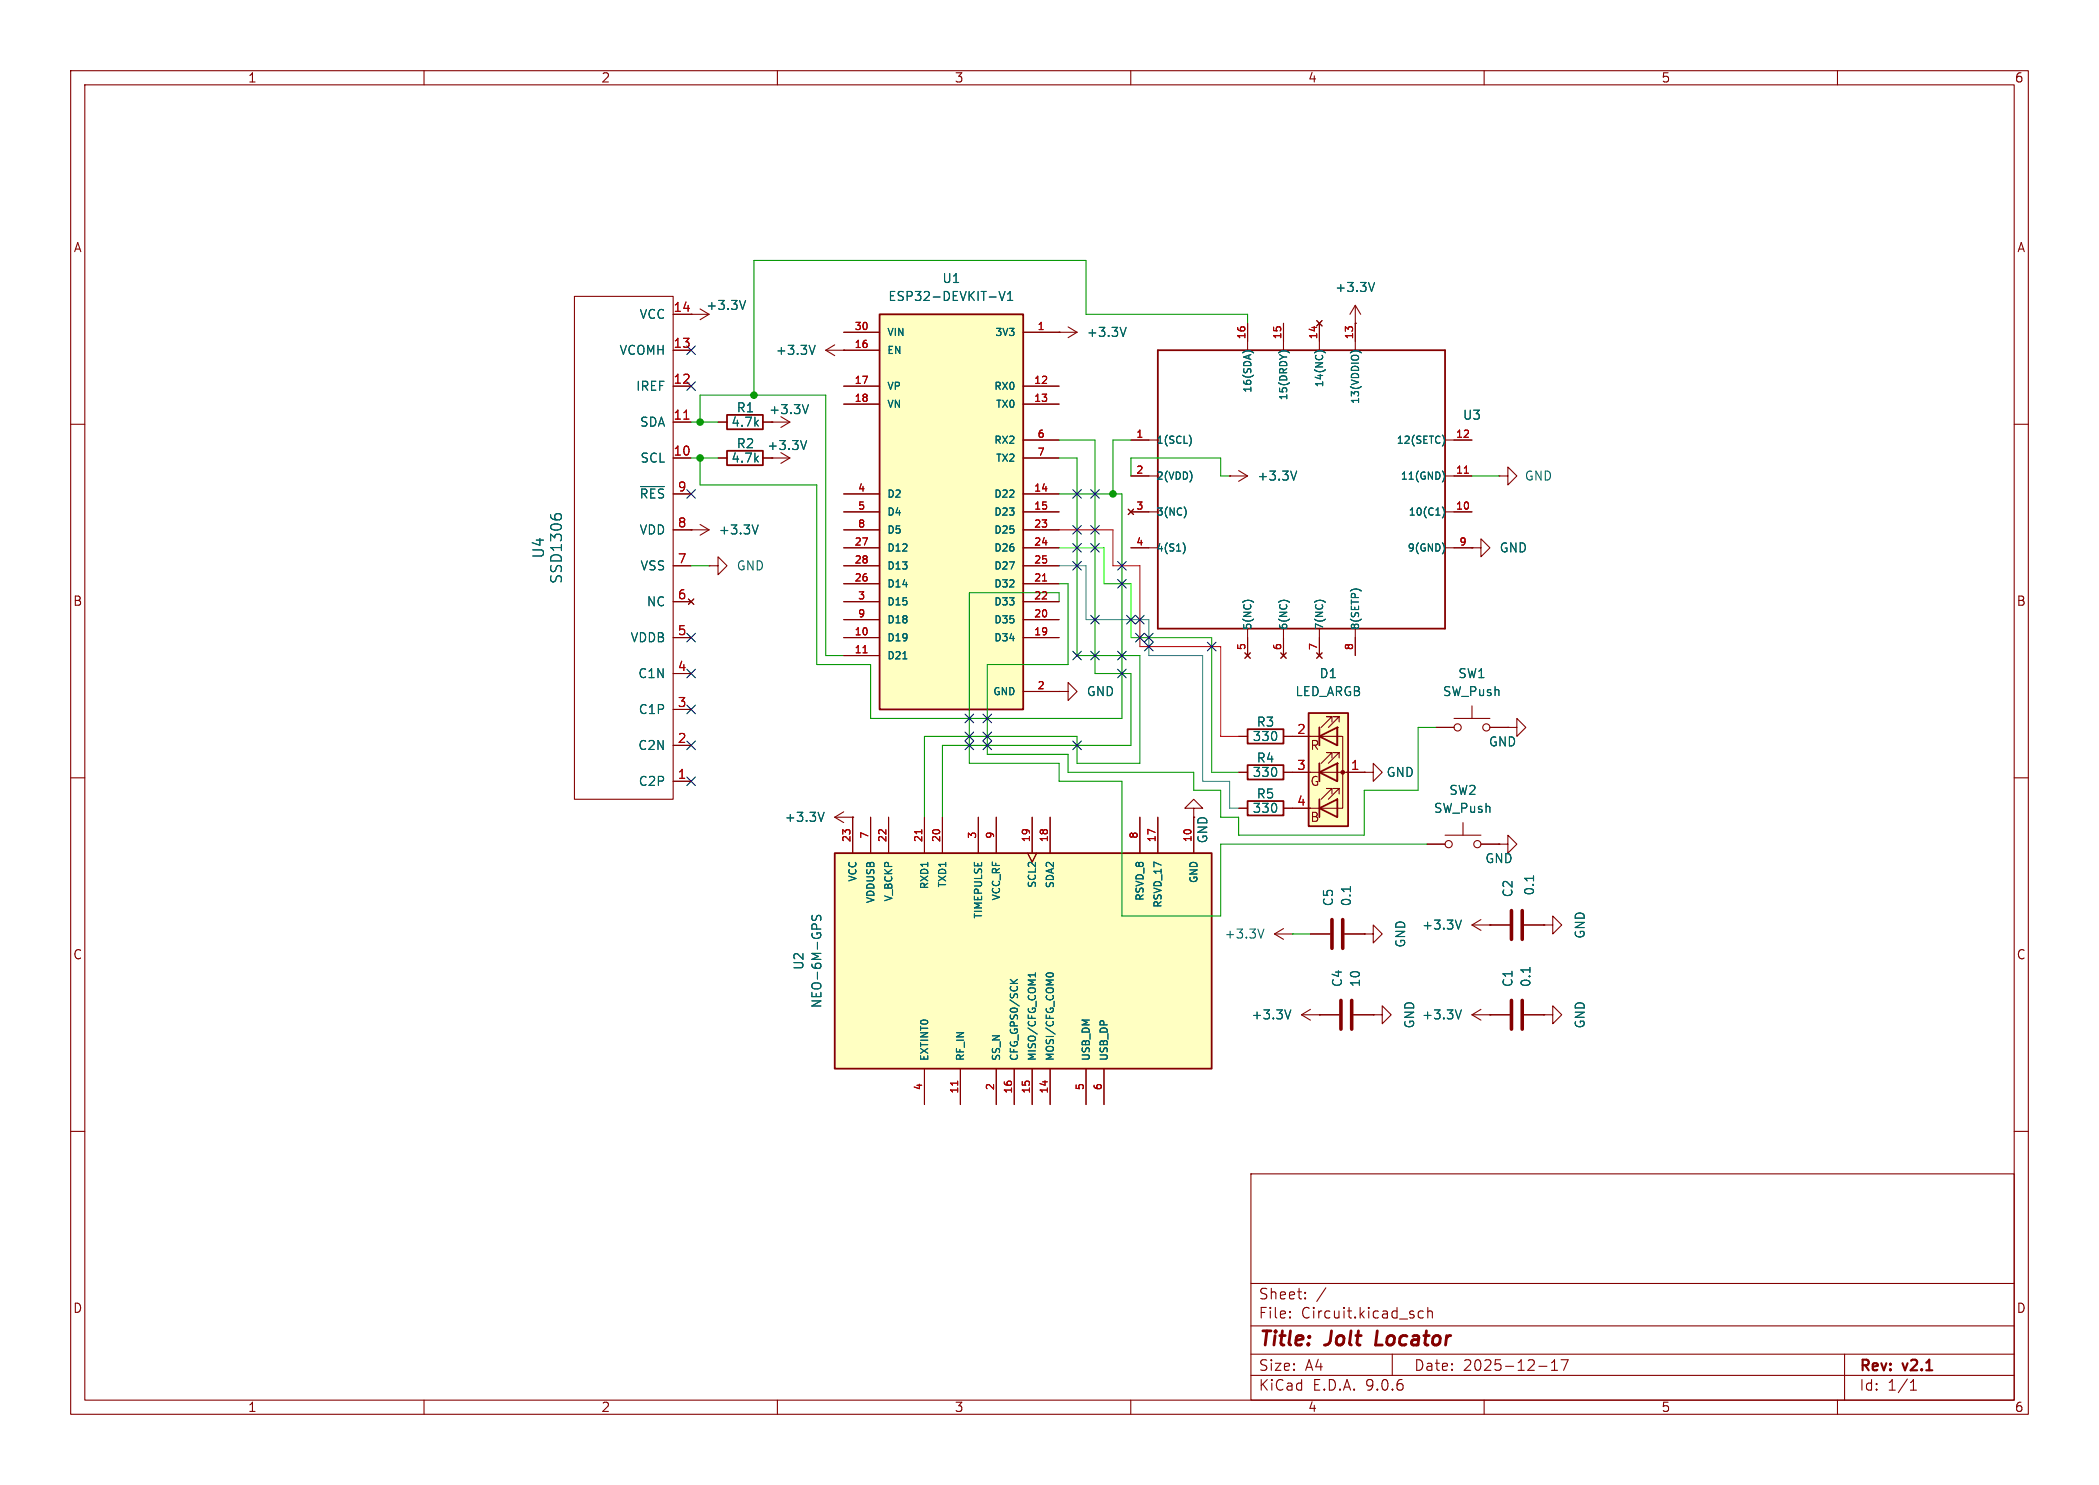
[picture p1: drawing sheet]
<svg xmlns="http://www.w3.org/2000/svg" width="297mm" height="210mm" viewBox="0 0 297 210" stroke-linecap="round" stroke-linejoin="round" font-family="sans-serif">
<g fill="none" stroke="#840000" stroke-width=".15">
<path d="M10 10h277v190h-277zM12 12h273v186h-273zM60 10v2M110 10v2M160 10v2M210 10v2M260 10v2M176.5 45.7v3.8M181.6 45.7v3.8M186.3 45.3l.8 .8M186.7 45.7v3.8M187.1 45.3l-.8 .8"/>
<path d="M191.8 45.7v3.8M10 60h2M159.6 72l.8 .8M160 67.3h3.8M160 62.2h3.8M160 72.4h3.8M160 77.5h3.8M160.4 72l-.8 .8M174 67.3h.1M174 67.3h2.5M175.3 66.5l1.2 .8M176.5 67.3l-1.2 .8"/>
<path d="M204.5 67.3h3.8M204.5 62.2h3.8M204.5 72.4h3.8M204.5 77.5h3.8M285 60h2M176.1 92.3l.8 .8M176.5 88.9v3.8M176.9 92.3l-.8 .8M181.2 92.3l.8 .8M181.6 88.9v3.8M182 92.3l-.8 .8M186.3 92.3l.8 .8"/>
<path d="M186.7 88.9v3.8M187.1 92.3l-.8 .8M191.8 88.9v3.8M10 110h2M175.3 104.1h1.2M181.6 104.1h1.3M285 110h2M218.4 143.5h1.3v-1.3l1.3 1.3-1.3 1.3v-1.3M218.4 143.5h.1M10 160h2M177 166h108v32h-108zM285 160h2"/>
<path d="M60 198v2M110 198v2M160 198v2M177 194.5h108M177 191.5h108M177 187.5h108M177 181.5h108M182.5 186.3h.1l-.1 .1M182.5 186.3v.1M182.5 185.5v.1M182.5 185.5h.1l-.1 .1M184.7 183.6v.1"/>
<path d="M184.7 183.6h-.1l.1 .1M184.7 182.8v.1M184.7 182.8h-.1l.1 .1M187.6 182.1l-1.3 2M197 191.5v3M201.4 185.5l-.4-.1-.3 .3v.4l.1 .2 .2 .1 .4-.1M202 185.5a.37 .37 0 0 1 .7 .1v.8M202 184.9v1.5M210 198v2M217.7 193.2h1.2M219.5 193.8h.9M219.5 192.7l.5-.4v1.5"/>
<path d="M220.9 192.3h1l-.7 1.5M260 198v2M261 191.5v6.5M270.3 196.6h.9M270.3 195.5l.4-.4v1.5"/>
</g>
<path d="M194.9 188.2l-.3 2h1" fill="none" stroke="#840000" stroke-width=".4"/>
<g fill="none" stroke="#006464" stroke-width=".15">
<path d="M175.9 49.9a1.19 1.19 0 0 1 1.4 0M181 49.9a1.19 1.19 0 0 1 1.4 0M186 49.9a1.17 1.17 0 0 1 1.5 0M191.1 49.9a1.17 1.17 0 0 1 1.5 0M167.4 76.8a1.17 1.17 0 0 1 0 1.5M167.7 72l.1 .4-.1 .5M168.4 61.7l.2 .5-.2 .7M183.5 66.6l-.4 1.3M204.1 71.7a1.17 1.17 0 0 1 0 1.5M204.1 61.6a1.19 1.19 0 0 1 0 1.4M204.1 66.7a1.19 1.19 0 0 1 0 1.4M204.3 77.1l.1 .3-.1 .6"/>
<path d="M176.1 85l.4-.1 .6 .1M181.2 85l.4-.1 .6 .1M186.3 85l.4-.1 .5 .1M191.5 83.3h.7"/>
</g>
<path d="M163.8 49.5h40.7v39.4h-40.7zM176.5 103.1h5.1v2.1h-5.1z" fill="none" stroke="#840000" stroke-width=".25"/>
<path d="M207.2 66.9h.6" fill="none" stroke="#a90000" stroke-width=".15"/>
<path d="M124.5 44.5h20.3v55.8h-20.3z" fill="#ffffc2"/>
<path d="M124.5 44.5h20.3v55.8h-20.3zM176.5 108.2h5.1v2h-5.1z" fill="none" stroke="#840000" stroke-width=".25"/>
<g fill="none" stroke="#840000" stroke-width=".15">
<path d="M119.4 47h5.1M119.4 49.5h5.1M119.4 54.6h5.1M119.4 57.2h5.1M144.8 47h7.6M144.8 54.6h5.1M144.8 57.2h5.1M149.9 47h.1M151.1 46.2l1.3 .8M152.4 47l-1.3 .8M119.4 69.9h5.1M119.4 72.4h5.1"/>
<path d="M119.4 74.9h5.1M119.4 77.5h5.1M144.8 69.9h5.1M144.8 72.4h5.1M144.8 74.9h5.1M144.8 77.5h5.1M144.8 62.2h5.1M144.8 64.8h5.1M208.3 77.5h1.2v-1.3l1.3 1.3-1.3 1.2v-1.2M208.3 77.5h.1M119.4 80h5.1M119.4 82.6h5.1"/>
<path d="M119.4 85.1h5.1M119.4 87.6h5.1M119.4 90.2h5.1M119.4 92.7h5.1M144.8 80h5.1M144.8 82.6h5.1M144.8 85.1h5.1M144.8 87.6h5.1M144.8 90.2h5.1M144.8 97.8h5.1M175.3 109.2h1.2M181.6 109.2h1.3"/>
</g>
<path d="M141.4 41.2l.4 1.3 .4-1.3M142.6 42.5h.7M142.6 41.6l.3-.4v1.3M159.3 46.3l-.4 1.3M127.8 93.2h.5" fill="none" stroke="#006464" stroke-width=".15"/>
<path d="M122.1 92.3h.6M147.5 82.2h.6" fill="none" stroke="#a90000" stroke-width=".15"/>
<path d="M185.2 100.8h5.6v16h-5.6z" fill="#ffffc2"/>
<path d="M102.9 58.7h5v2h-5zM102.9 63.8h5v2h-5zM176.5 113.3h5.1v2h-5.1zM185.2 100.8h5.6v16h-5.6zM186.7 104.1l2.5-1.2v2.5zM186.7 109.2l2.5-1.2v2.5zM186.7 114.3l2.5-1.3v2.6zM186.7 102.9v2.5M186.7 108v2.5M186.7 113v2.6" fill="none" stroke="#840000" stroke-width=".25"/>
<g fill="none" stroke="#840000" stroke-width=".15">
<path d="M81.3 41.9h13.9v71.1h-13.9zM95.2 44.5h5.1M95.2 59.7h2.6M95.2 54.6h2.6M95.2 49.5h2.6M97.8 44.5h.1M99.1 43.7l1.2 .8M100.3 44.5l-1.2 .7M101.6 59.7h1.3M107.9 59.7h3.9M109.2 59.7h.1M110.5 58.9l1.3 .8"/>
<path d="M111.8 59.7l-1.3 .8M116.8 49.5h2.6M116.8 49.5l1.3 .8M118.1 48.8l-1.3 .7M119.4 49.5h.1M191.8 45.7h.1M191.8 43.2l-.8 1.3M191.8 43.2l.7 1.3M191.8 43.2v2.5M95.2 74.9h5.1M95.2 69.9h2.6M95.2 64.8h2.6"/>
<path d="M97.8 74.9h.1M99.1 74.2l1.2 .7M100.3 74.9l-1.2 .8M101.6 64.8h1.3M107.9 64.8h3.9M109.2 64.8h.1M110.5 64l1.3 .8M111.8 64.8l-1.3 .7M212.1 67.3h1.3v-1.3l1.2 1.3-1.2 1.3v-1.3M212.1 67.3h.1M95.2 95.3h2.6M95.2 90.2h2.6"/>
<path d="M95.2 85.1h2.6M95.2 80h2.6M97.4 84.7l.8 .8M98.2 84.7l-.8 .8M100.3 80h1.3v-1.3l1.3 1.3-1.3 1.3v-1.3M100.3 80h.1M149.9 97.8h1.2v-1.3l1.3 1.3-1.3 1.3v-1.3M149.9 97.8h.1M208.3 99.8v1.8M95.2 110.5h2.6M95.2 105.4h2.6M95.2 100.3h2.6"/>
<path d="M168.9 114.3h1.3l-1.3-1.3-1.3 1.3h1.3v1.3M168.9 115.6h.1M175.3 114.3h1.2M182.9 104.1h7.1v10.2h-8.4M182.9 109.2h10.1M186.7 102.9v2.5M186.7 108v2.5M188.5 102.1v-.8h-.8h.8l-1.6 1.6M188.5 107.2v-.8h-.8h.8l-1.6 1.6M188.5 112.3v-.8h-.8h.8l-1.6 1.5M189.2 102.9h.1M189.2 102.9v2.5z"/>
<path d="M189.2 108h.1M189.2 108v2.5zM189.5 102.1v-.8h-.8h.8l-1.5 1.6M189.5 107.2v-.8h-.8h.8l-1.5 1.6M189.5 112.3v-.8h-.8h.8l-1.5 1.5M193 109.2h1.3v-1.2l1.3 1.2-1.3 1.3v-1.3M193 109.2h.1M201.9 119.4h2.6M203.2 102.9h2.5M204.5 118.1h5M205.7 101.6h5.1M207 116.3v1.8"/>
<path d="M209.5 119.4h2.6M210.8 102.9h2.6M212.1 119.4h1.3v-1.3l1.2 1.3-1.2 1.3v-1.3M212.1 119.4h.1M213.4 102.9h1.2v-1.3l1.3 1.3-1.3 1.2v-1.2M213.4 102.9h.1M180.3 132.1h2.6M180.3 132.1l1.3 .7M181.6 131.3l-1.3 .8M182.9 132.1h.1M185.4 132.1h2.8M190.2 132.1h2.8"/>
<path d="M193 132.1h1.3v-1.3l1.3 1.3-1.3 1.3v-1.3M193 132.1h.1M208.3 130.8h5.3M208.3 130.8l1.2 .8M209.5 130l-1.2 .8M210.8 130.8h.1M215.6 130.8h2.8M218.4 130.8h1.3v-1.3l1.3 1.3-1.3 1.3v-1.3M218.4 130.8h.1M184.1 143.5l1.3 .8M184.1 143.5h5.4M185.4 142.7l-1.3 .8"/>
<path d="M186.7 143.5h.1M191.5 143.5h2.8M194.3 143.5h1.3v-1.3l1.2 1.3-1.2 1.3v-1.3M194.3 143.5h.1M208.3 143.5h5.3M208.3 143.5l1.2 .8M209.5 142.7l-1.2 .8M210.8 143.5h.1M215.6 143.5h2.8"/>
<circle cx="205" cy="119.4" r=".51"/>
<circle cx="206.2" cy="102.9" r=".51"/>
<circle cx="209" cy="119.4" r=".51"/>
<circle cx="210.3" cy="102.9" r=".51"/>
</g>
<circle cx="190" cy="109.2" r=".25" fill="#840000" stroke="#840000" stroke-width=".15"/>
<g fill="none" stroke="#006464" stroke-width=".15">
<path d="M194.5 39.9l-.4 1.3M105.5 42.5l-.4 1.3M114.4 57.2l-.4 1.3M115.3 48.8l-.4 1.3M77.9 72.8v.3M78.5 72.9l.3-.3h.3l.3 .3M90.6 68.8h3.4M107.3 74.2l-.4 1.3M114.1 62.3l-.4 1.3M178.8 131.4l-.4 1.3M191.1 125.4v.7M206.8 130.1l-.4 1.3"/>
<path d="M216.5 136.8v.7M217 123.9v.7M182.6 142.8l-.4 1.3M206.8 142.8l-.4 1.3"/>
</g>
<path d="M188.5 130v4.1M190 130v4.1M213.9 128.8v4M215.4 128.8v4M189.7 141.5v4M191.3 141.5v4M213.9 141.5v4M215.4 141.5v4" fill="none" stroke="#840000" stroke-width=".51"/>
<path d="M96.8 59.3h.7" fill="none" stroke="#a90000" stroke-width=".15"/>
<path d="M118.1 120.7h53.3v30.4h-53.3z" fill="#ffffc2"/>
<path d="M118.1 120.7h53.3v30.4h-53.3z" fill="none" stroke="#840000" stroke-width=".25"/>
<g fill="none" stroke="#840000" stroke-width=".15">
<path d="M95.2 49.5h2.6M95.2 54.6h2.6M95.2 59.7h2.6M95.2 44.5h2.6M97.8 44.5h.1M101.6 59.7h1.3M107.9 59.7h1.3M109.2 59.7h.1M119.4 49.5h.1M119.4 47h5.1M119.4 49.5h5.1M119.4 54.6h5.1"/>
<path d="M119.4 57.2h5.1M144.8 47h5.1M144.8 54.6h5.1M144.8 57.2h5.1M149.9 47h.1M176.5 45.7v2.6M181.6 45.7v2.6M186.3 45.3l.8 .8M186.7 45.7v2.6M187.1 45.3l-.8 .8M191.8 45.7h.1M191.8 45.7v2.6"/>
<path d="M95.2 69.9h2.6M95.2 74.9h2.6M95.2 64.8h2.6M97.8 74.9h.1M101.6 64.8h1.3M107.9 64.8h1.3M109.2 64.8h.1M119.4 69.9h5.1M119.4 72.4h5.1M119.4 74.9h5.1M119.4 77.5h5.1M144.8 69.9h5.1"/>
<path d="M144.8 72.4h5.1M144.8 74.9h5.1M144.8 77.5h5.1M144.8 62.2h5.1M144.8 64.8h5.1M159.6 72l.8 .8M160 72.4h2.6M160 77.5h2.6M160 62.2h2.6M160 67.3h2.6M160.4 72l-.8 .8M174 67.3h.1"/>
<path d="M205.7 72.4h2.6M205.7 77.5h2.6M205.7 62.2h2.6M205.7 67.3h2.6M208.3 77.5h.1M95.2 80h2.6M95.2 85.1h2.6M95.2 90.2h2.6M95.2 95.3h2.6M97.4 84.7l.8 .8M98.2 84.7l-.8 .8M119.4 80h5.1"/>
<path d="M119.4 82.6h5.1M119.4 85.1h5.1M119.4 87.6h5.1M119.4 90.2h5.1M119.4 92.7h5.1M144.8 80h5.1M144.8 82.6h5.1M144.8 85.1h5.1M144.8 87.6h5.1M144.8 90.2h5.1M144.8 97.8h5.1M149.9 97.8h.1"/>
<path d="M176.1 92.3l.8 .8M176.5 90.2v2.5M176.9 92.3l-.8 .8M181.2 92.3l.8 .8M181.6 90.2v2.5M182 92.3l-.8 .8M186.3 92.3l.8 .8M186.7 90.2v2.5M187.1 92.3l-.8 .8M191.8 90.2v2.5M95.2 110.5h2.6M95.2 105.4h2.6"/>
<path d="M95.2 100.3h2.6M118.1 115.6l1.3 .7M118.1 115.6h2.5M119.4 114.8l-1.3 .8M120.6 115.6h.1M120.6 115.6v5.1M123.2 115.6v5.1M125.7 115.6v5.1M130.8 115.6v5.1M133.3 115.6v5.1M138.4 115.6v5.1M141 115.6v5.1"/>
<path d="M146 115.6v5.1M148.6 115.6v5.1M161.3 115.6v5.1M163.8 115.6v5.1M168.9 115.6h.1M168.9 115.6v5.1M175.3 104.1h1.2M175.3 109.2h1.2M175.3 114.3h1.2M181.6 104.1h3.8M181.6 109.2h3.8M181.6 114.3h3.8"/>
<path d="M190.5 109.2h2.5M193 109.2h.1M201.9 119.4h2.6M203.2 102.9h2.5M209.5 119.4h2.6M210.8 102.9h2.6M212.1 119.4h.1M213.4 102.9h.1M145.4 120.7l.6 1.2 .7-1.2M185.4 132.1h2.8M190.2 132.1h2.8M193 132.1h.1"/>
<path d="M210.8 130.8h.1M210.8 130.8h2.8M215.6 130.8h2.8M218.4 130.8h.1M130.8 151.1v5.1M135.9 151.1v5.1M141 151.1v5.1M143.5 151.1v5.1M146 151.1v5.1M148.6 151.1v5.1M153.7 151.1v5.1M156.2 151.1v5.1"/>
<path d="M186.7 143.5h.1M186.7 143.5h2.8M191.5 143.5h2.8M194.3 143.5h.1M210.8 143.5h.1M210.8 143.5h2.8M215.6 143.5h2.8M218.4 143.5h.1"/>
</g>
<path d="M96.8 59.3h.7M207.2 66.9h.6M122.1 92.3h.6M147.5 82.2h.6M130.4 117.3v.6M135.5 152.9v.6" fill="none" stroke="#a90000" stroke-width=".15"/>
<g fill="none" stroke="#006464" stroke-width=".15">
<path d="M194.5 39.9l-.4 1.3M105.5 42.5l-.4 1.3M114.4 57.2l-.4 1.3M115.3 48.8l-.4 1.3M141.4 41.2l.4 1.3 .4-1.3M142.6 42.5h.7M142.6 41.6l.3-.4v1.3M159.3 46.3l-.4 1.3M175.9 49.9a1.19 1.19 0 0 1 1.4 0M181 49.9a1.19 1.19 0 0 1 1.4 0M186 49.9a1.17 1.17 0 0 1 1.5 0M191.1 49.9a1.17 1.17 0 0 1 1.5 0"/>
<path d="M77.9 72.8v.3M78.5 72.9l.3-.3h.3l.3 .3M90.6 68.8h3.4M107.3 74.2l-.4 1.3M114.1 62.3l-.4 1.3M167.4 76.8a1.17 1.17 0 0 1 0 1.5M167.7 72l.1 .4-.1 .5M168.4 61.7l.2 .5-.2 .7M183.5 66.6l-.4 1.3M204.1 71.7a1.17 1.17 0 0 1 0 1.5M204.1 61.6a1.19 1.19 0 0 1 0 1.4M204.1 66.7a1.19 1.19 0 0 1 0 1.4"/>
<path d="M204.3 77.1l.1 .3-.1 .6M127.8 93.2h.5M176.1 85l.4-.1 .6 .1M181.2 85l.4-.1 .6 .1M186.3 85l.4-.1 .5 .1M191.5 83.3h.7M116.6 114.9l-.4 1.2M114.9 131.4v-.5l.2-.2 .4 .1v.6M114.9 129.4v.5l.1 .2h.4l.2-.5 .3-.2 .2 .3v.5M143 138.5l.5 .6M144 138.5l-.6 .4M146.5 137.6v.6"/>
<path d="M146.5 137.9h-1l.2 .2M148 137.8a.64 .64 0 0 1 1.1 0M191.1 125.4v.7M206.8 130.1l-.4 1.3M216.5 136.8v.7M217 123.9v.7M182.6 142.8l-.4 1.3M206.8 142.8l-.4 1.3"/>
</g>
<g fill="none" stroke="#009600" stroke-width=".15">
<path d="M97.8 59.7h3.8M99.1 59.7v-3.8h17.7v36.8h2.6M176.5 45.7v-1.2h-22.8v-7.7h-47v19.1M97.8 64.8h3.8M99.1 64.8v3.8h16.5v25.4h7.6v7.6h35.5v-31.7h-8.8M149.9 64.8h2.5v27.9h8.9v15.3h-8.9v-3.9h-21.6v11.5M149.9 62.2h5v33.1h5.1v10.1h-26.7v10.2M160 67.3v-2.5h12.7v2.5h1.3M160 62.2h-2.5v7.7M208.3 67.3h3.8M97.8 80h2.5M149.9 85.1v-1.3h-12.7v24.2h12.7v2.5h8.8v19h14v-10.1h29.2"/>
<path d="M149.9 82.6h1.2v11.4h-11.4v12.7h11.4v2.5h17.8v2.6h3.8v3.8h2.6v2.5h17.7v-6.3h7.7v-8.9h2.5M182.9 132.1h2.5"/>
</g>
<path d="M149.9 77.5h6.3v5.1h3.8v7.6h11.4v19h3.9" fill="none" stroke="#14ff00" stroke-width=".15"/>
<path d="M161.3 80v11.4h11.4v12.7h2.6" fill="none" stroke="#ff001c" stroke-width=".15"/>
<path d="M149.9 80h3.8v7.6h8.9v5.1h7.6v17.8h3.8v3.8h1.3" fill="none" stroke="#0074ff" stroke-width=".15"/>
<path d="M149.9 74.9h7.6v5.1h3.8" fill="none" stroke="#ff0700" stroke-width=".15"/>
<g fill="none" stroke="#000084" stroke-width=".15">
<path d="M97.2 48.9l1.2 1.2M97.2 54l1.2 1.2M98.4 48.9l-1.2 1.2M98.4 54l-1.2 1.2M97.2 69.2l1.2 1.3M98.4 69.2l-1.2 1.3M151.8 69.2l1.2 1.3M151.8 79.4l1.2 1.2M151.8 76.9l1.2 1.2M151.8 74.3l1.2 1.2M153 69.2l-1.2 1.3M153 79.4l-1.2 1.2"/>
<path d="M153 76.9l-1.2 1.2M153 74.3l-1.2 1.2M154.3 69.2l1.2 1.3M154.3 74.3l1.2 1.2M154.3 76.9l1.2 1.2M155.5 69.2l-1.2 1.3M155.5 76.9l-1.2 1.2M155.5 74.3l-1.2 1.2M158.1 79.4l1.3 1.2M159.4 79.4l-1.3 1.2M97.2 89.6l1.2 1.2M97.2 99.7l1.2 1.2"/>
<path d="M97.2 94.6l1.2 1.3M98.4 89.6l-1.2 1.2M98.4 99.7l-1.2 1.2M98.4 94.6l-1.2 1.3M151.8 92.1l1.2 1.2M153 92.1l-1.2 1.2M154.3 92.1l1.2 1.2M154.3 87l1.2 1.2M155.5 92.1l-1.2 1.2M155.5 87l-1.2 1.2M158.1 81.9l1.3 1.3M158.1 92.1l1.3 1.2"/>
<path d="M158.1 94.6l1.3 1.3M159.4 81.9l-1.3 1.3M159.4 94.6l-1.3 1.3M159.4 92.1l-1.3 1.2M159.4 87l1.2 1.2M160.6 87l-1.2 1.2M160.7 89.6l1.2 1.2M160.7 87l1.2 1.2M161.9 89.6l-1.2 1.2M161.9 87l-1.2 1.2M162 90.8l1.2 1.2M162 89.6l1.2 1.2"/>
<path d="M163.2 90.8l-1.2 1.2M163.2 89.6l-1.2 1.2M170.8 90.8l1.3 1.2M172.1 90.8l-1.3 1.2M97.2 109.9l1.2 1.2M97.2 104.8l1.2 1.2M98.4 109.9l-1.2 1.2M98.4 104.8l-1.2 1.2M136.6 103.5l1.2 1.2M136.6 101l1.2 1.2M136.6 104.8l1.2 1.2M137.8 103.5l-1.2 1.2"/>
<path d="M137.8 101l-1.2 1.2M137.8 104.8l-1.2 1.2M139.1 103.5l1.2 1.2M139.1 104.8l1.2 1.2M139.1 101l1.2 1.2M140.3 101l-1.2 1.2M140.3 104.8l-1.2 1.2M140.3 103.5l-1.2 1.2M151.8 104.8l1.2 1.2M153 104.8l-1.2 1.2"/>
</g>
<g fill="#009600" stroke="#009600" stroke-width=".15">
<circle cx="99.1" cy="59.7" r=".46"/>
<circle cx="106.7" cy="55.9" r=".46"/>
<circle cx="99.1" cy="64.8" r=".46"/>
<circle cx="157.5" cy="69.9" r=".46"/>
</g>
<g font-size="2.8" fill="#840000">
<text x="178" y="190.9">Title:</text>
<text x="187.7" y="190.9">Jolt</text>
<text x="195.5" y="190.9">Locator</text>
</g>
<g font-size="2.1" fill="#006464">
<text x="77.2" y="79.1" transform="rotate(-90 77.2 79.1)">U4</text>
<text x="79.7" y="82.7" transform="rotate(-90 79.7 82.7)">SSD1306</text>
</g>
<g font-size="2.1" fill="#840000">
<text x="178" y="184">Sheet:</text>
<text x="178" y="186.7">File:</text>
<text x="184.1" y="186.7">Circuit.kicad_sch</text>
<text x="178" y="196.9">KiCad</text>
<text x="178" y="194.1">Size:</text>
<text x="184.7" y="194.1">A4</text>
<text x="185.7" y="196.9">E.D.A.</text>
<text x="193.3" y="196.9">9.0.6</text>
<text x="200" y="194.1">Date:</text>
<text x="207" y="194.1">2025-12-17</text>
<text x="263" y="194.3">Rev:</text>
<text x="263" y="196.9">Id:</text>
<text x="267.1" y="196.9">1/1</text>
<text x="269.4" y="194.3">v2.1</text>
</g>
<g font-size="1.8" fill="#840000">
<text x="35" y="11.9">1</text>
<text x="85" y="11.9">2</text>
<text x="135" y="11.9">3</text>
<text x="185" y="11.9">4</text>
<text x="235" y="11.9">5</text>
<text x="285" y="11.9">6</text>
<text x="10.3" y="35.9">A</text>
<text x="285.3" y="35.9">A</text>
<text x="10.3" y="85.9">B</text>
<text x="285.3" y="85.9">B</text>
<text x="185.3" y="106.3">R</text>
<text x="185.3" y="111.4">G</text>
<text x="185.3" y="116.4">B</text>
<text x="10.3" y="135.9">C</text>
<text x="285.3" y="135.9">C</text>
<text x="10.3" y="185.9">D</text>
<text x="285.3" y="185.9">D</text>
<text x="35" y="199.9">1</text>
<text x="85" y="199.9">2</text>
<text x="135" y="199.9">3</text>
<text x="185" y="199.9">4</text>
<text x="235" y="199.9">5</text>
<text x="285" y="199.9">6</text>
</g>
<g font-size="1.8" fill="#006464">
<text x="133.2" y="40.2">U1</text>
<text x="188.8" y="41.5">+3.3V</text>
<text x="90.4" y="45.3">VCC</text>
<text x="99.8" y="44">+3.3V</text>
<text x="125.6" y="42.8">ESP32-DEVKIT-V1</text>
<text x="153.7" y="47.9">+3.3V</text>
<text x="87.6" y="50.4">VCOMH</text>
<text x="109.7" y="50.4">+3.3V</text>
<text x="89.9" y="55.5">IREF</text>
<text x="104.1" y="58.5">R1</text>
<text x="108.7" y="58.8">+3.3V</text>
<text x="206.9" y="59.6">U3</text>
<text x="90.5" y="60.6">SDA</text>
<text x="90.5" y="65.6">SCL</text>
<text x="103.4" y="60.6">4.7k</text>
<text x="103.4" y="65.6">4.7k</text>
<text x="104.1" y="63.6">R2</text>
<text x="108.5" y="63.9">+3.3V</text>
<text x="90.4" y="70.7">~{RES}</text>
<text x="177.8" y="68.2">+3.3V</text>
<text x="215.7" y="68.2">GND</text>
<text x="90.4" y="75.8">VDD</text>
<text x="101.6" y="75.8">+3.3V</text>
<text x="90.5" y="80.9">VSS</text>
<text x="104.1" y="80.9">GND</text>
<text x="212.1" y="78.3">GND</text>
<text x="91.4" y="86">NC</text>
<text x="89.1" y="91">VDDB</text>
<text x="90.2" y="96.1">C1N</text>
<text x="90.3" y="101.2">C1P</text>
<text x="153.7" y="98.7">GND</text>
<text x="183.2" y="98.7">LED_ARGB</text>
<text x="186.6" y="96.1">D1</text>
<text x="204.1" y="98.7">SW_Push</text>
<text x="206.2" y="96.1">SW1</text>
<text x="90.2" y="106.3">C2N</text>
<text x="177.2" y="105">330</text>
<text x="177.7" y="103">R3</text>
<text x="210.6" y="105.8">GND</text>
<text x="90.3" y="111.4">C2P</text>
<text x="177.2" y="110.1">330</text>
<text x="177.7" y="108.1">R4</text>
<text x="177.7" y="113.1">R5</text>
<text x="196.1" y="110.1">GND</text>
<text x="205" y="112.6">SW2</text>
<text x="110.9" y="116.4">+3.3V</text>
<text x="171" y="119.4" transform="rotate(-90 171 119.4)">GND</text>
<text x="177.2" y="115.2">330</text>
<text x="202.8" y="115.2">SW_Push</text>
<text x="210.1" y="122.3">GND</text>
<text x="188.8" y="128.3" transform="rotate(-90 188.8 128.3)">C5</text>
<text x="191.4" y="128.3" transform="rotate(-90 191.4 128.3)">0.1</text>
<text x="201.1" y="131.7">+3.3V</text>
<text x="214.2" y="127" transform="rotate(-90 214.2 127)">C2</text>
<text x="217.3" y="126.7" transform="rotate(-90 217.3 126.7)">0.1</text>
<text x="113.9" y="137.3" transform="rotate(-90 113.9 137.3)">U2</text>
<text x="173.2" y="132.9">+3.3V</text>
<text x="199" y="134.1" transform="rotate(-90 199 134.1)">GND</text>
<text x="224.4" y="132.8" transform="rotate(-90 224.4 132.8)">GND</text>
<text x="116.4" y="142.7" transform="rotate(-90 116.4 142.7)">NEO-6M-GPS</text>
<text x="190.1" y="139.7" transform="rotate(-90 190.1 139.7)">C4</text>
<text x="192.6" y="139.7" transform="rotate(-90 192.6 139.7)">10</text>
<text x="214.2" y="139.7" transform="rotate(-90 214.2 139.7)">C1</text>
<text x="216.8" y="139.7" transform="rotate(-90 216.8 139.7)">0.1</text>
<text x="177" y="144.4">+3.3V</text>
<text x="200.3" y="145.5" transform="rotate(-90 200.3 145.5)">GND</text>
<text x="201.1" y="144.4">+3.3V</text>
<text x="224.4" y="145.5" transform="rotate(-90 224.4 145.5)">GND</text>
</g>
<g font-size="1.8" fill="#a90000">
<text x="95.2" y="44.2">14</text>
<text x="95.2" y="49.3">13</text>
<text x="95.2" y="59.4">11</text>
<text x="95.2" y="54.4">12</text>
<text x="95.2" y="64.5">10</text>
<text x="95.8" y="69.6">9</text>
<text x="95.8" y="74.7">8</text>
<text x="95.8" y="79.8">7</text>
<text x="95.8" y="89.9">5</text>
<text x="95.8" y="84.8">6</text>
<text x="95.8" y="95">4</text>
<text x="95.8" y="100.1">3</text>
<text x="95.8" y="105.2">2</text>
<text x="183.4" y="103.9">2</text>
<text x="95.8" y="110.2">1</text>
<text x="183.4" y="109">3</text>
<text x="191.1" y="109">1</text>
<text x="183.4" y="114">4</text>
</g>
<g font-size="1.4" fill="#a90000">
<text x="120.8" y="46.7">30</text>
<text x="146.7" y="46.7">1</text>
<text x="120.8" y="49.3">16</text>
<text x="176.3" y="48.1" transform="rotate(-90 176.3 48.1)">16</text>
<text x="181.4" y="48.1" transform="rotate(-90 181.4 48.1)">15</text>
<text x="186.4" y="48.1" transform="rotate(-90 186.4 48.1)">14</text>
<text x="191.5" y="48.1" transform="rotate(-90 191.5 48.1)">13</text>
<text x="120.8" y="54.4">17</text>
<text x="120.8" y="56.9">18</text>
<text x="146.2" y="54.4">12</text>
<text x="146.2" y="56.9">13</text>
<text x="146.7" y="62">6</text>
<text x="146.7" y="64.5">7</text>
<text x="160.7" y="62">1</text>
<text x="205.9" y="62">12</text>
<text x="121.3" y="69.6">4</text>
<text x="146.2" y="69.6">14</text>
<text x="160.7" y="67.1">2</text>
<text x="205.9" y="67.1">11</text>
<text x="120.8" y="77.2">27</text>
<text x="121.3" y="72.1">5</text>
<text x="121.3" y="74.7">8</text>
<text x="146.2" y="72.1">15</text>
<text x="146.2" y="74.7">23</text>
<text x="146.2" y="77.2">24</text>
<text x="160.7" y="72.1">3</text>
<text x="160.7" y="77.2">4</text>
<text x="205.9" y="72.1">10</text>
<text x="206.4" y="77.2">9</text>
<text x="120.8" y="79.8">28</text>
<text x="120.8" y="82.3">26</text>
<text x="146.2" y="79.8">25</text>
<text x="146.2" y="82.3">21</text>
<text x="120.8" y="89.9">10</text>
<text x="121.3" y="84.8">3</text>
<text x="121.3" y="87.4">9</text>
<text x="146.2" y="84.8">22</text>
<text x="146.2" y="87.4">20</text>
<text x="146.2" y="89.9">19</text>
<text x="120.8" y="92.5">11</text>
<text x="176.3" y="92.1" transform="rotate(-90 176.3 92.1)">5</text>
<text x="181.4" y="92.1" transform="rotate(-90 181.4 92.1)">6</text>
<text x="186.4" y="92.1" transform="rotate(-90 186.4 92.1)">7</text>
<text x="191.5" y="92.1" transform="rotate(-90 191.5 92.1)">8</text>
<text x="146.7" y="97.5">2</text>
<text x="120.4" y="119.2" transform="rotate(-90 120.4 119.2)">23</text>
<text x="122.9" y="118.7" transform="rotate(-90 122.9 118.7)">7</text>
<text x="125.5" y="119.2" transform="rotate(-90 125.5 119.2)">22</text>
<text x="130.6" y="119.2" transform="rotate(-90 130.6 119.2)">21</text>
<text x="133.1" y="119.2" transform="rotate(-90 133.1 119.2)">20</text>
<text x="138.2" y="118.7" transform="rotate(-90 138.2 118.7)">3</text>
<text x="140.7" y="118.7" transform="rotate(-90 140.7 118.7)">9</text>
<text x="145.8" y="119.2" transform="rotate(-90 145.8 119.2)">19</text>
<text x="148.3" y="119.2" transform="rotate(-90 148.3 119.2)">18</text>
<text x="161" y="118.7" transform="rotate(-90 161 118.7)">8</text>
<text x="163.6" y="119.2" transform="rotate(-90 163.6 119.2)">17</text>
<text x="168.7" y="119.2" transform="rotate(-90 168.7 119.2)">10</text>
<text x="130.6" y="154.3" transform="rotate(-90 130.6 154.3)">4</text>
<text x="135.6" y="154.8" transform="rotate(-90 135.6 154.8)">11</text>
<text x="140.7" y="154.3" transform="rotate(-90 140.7 154.3)">2</text>
<text x="143.3" y="154.8" transform="rotate(-90 143.3 154.8)">16</text>
<text x="145.8" y="154.8" transform="rotate(-90 145.8 154.8)">15</text>
<text x="148.3" y="154.8" transform="rotate(-90 148.3 154.8)">14</text>
<text x="153.4" y="154.3" transform="rotate(-90 153.4 154.3)">5</text>
<text x="156" y="154.3" transform="rotate(-90 156 154.3)">6</text>
</g>
<g font-size="1.4" fill="#006464">
<text x="125.5" y="47.7">VIN</text>
<text x="140.7" y="47.7">3V3</text>
<text x="125.5" y="50.3">EN</text>
<text x="125.5" y="55.3">VP</text>
<text x="125.5" y="57.9">VN</text>
<text x="140.6" y="55.3">RX0</text>
<text x="140.8" y="57.9">TX0</text>
<text x="177.3" y="55.7" transform="rotate(-90 177.3 55.7)">16(SDA)</text>
<text x="182.3" y="56.7" transform="rotate(-90 182.3 56.7)">15(DRDY)</text>
<text x="187.4" y="54.9" transform="rotate(-90 187.4 54.9)">14(NC)</text>
<text x="192.5" y="57.3" transform="rotate(-90 192.5 57.3)">13(VDDIO)</text>
<text x="140.6" y="63">RX2</text>
<text x="140.8" y="65.5">TX2</text>
<text x="163.6" y="63">1(SCL)</text>
<text x="197.5" y="63">12(SETC)</text>
<text x="125.5" y="70.6">D2</text>
<text x="140.6" y="70.6">D22</text>
<text x="163.6" y="68">2(VDD)</text>
<text x="198.1" y="68">11(GND)</text>
<text x="125.5" y="73.1">D4</text>
<text x="125.5" y="75.7">D5</text>
<text x="140.6" y="73.1">D23</text>
<text x="140.6" y="75.7">D25</text>
<text x="163.6" y="73.1">3(NC)</text>
<text x="199.2" y="73.1">10(C1)</text>
<text x="125.5" y="78.2">D12</text>
<text x="125.5" y="80.7">D13</text>
<text x="125.5" y="83.3">D14</text>
<text x="140.6" y="78.2">D26</text>
<text x="140.6" y="80.7">D27</text>
<text x="140.6" y="83.3">D32</text>
<text x="163.6" y="78.2">4(S1)</text>
<text x="199.1" y="78.2">9(GND)</text>
<text x="125.5" y="85.8">D15</text>
<text x="125.5" y="88.4">D18</text>
<text x="140.6" y="85.8">D33</text>
<text x="140.6" y="88.4">D35</text>
<text x="177.3" y="89.2" transform="rotate(-90 177.3 89.2)">5(NC)</text>
<text x="182.3" y="89.2" transform="rotate(-90 182.3 89.2)">6(NC)</text>
<text x="187.4" y="89.2" transform="rotate(-90 187.4 89.2)">7(NC)</text>
<text x="192.5" y="89.2" transform="rotate(-90 192.5 89.2)">8(SETP)</text>
<text x="125.5" y="90.9">D19</text>
<text x="125.5" y="93.4">D21</text>
<text x="140.6" y="90.9">D34</text>
<text x="140.4" y="98.5">GND</text>
<text x="121.4" y="124.8" transform="rotate(-90 121.4 124.8)">VCC</text>
<text x="131.5" y="125.9" transform="rotate(-90 131.5 125.9)">RXD1</text>
<text x="134.1" y="125.6" transform="rotate(-90 134.1 125.6)">TXD1</text>
<text x="146.8" y="125.7" transform="rotate(-90 146.8 125.7)">SCL2</text>
<text x="149.3" y="125.7" transform="rotate(-90 149.3 125.7)">SDA2</text>
<text x="169.6" y="125" transform="rotate(-90 169.6 125)">GND</text>
<text x="123.9" y="127.9" transform="rotate(-90 123.9 127.9)">VDDUSB</text>
<text x="126.5" y="127.6" transform="rotate(-90 126.5 127.6)">V_BCKP</text>
<text x="139.2" y="130" transform="rotate(-90 139.2 130)">TIMEPULSE</text>
<text x="141.7" y="127.5" transform="rotate(-90 141.7 127.5)">VCC_RF</text>
<text x="162" y="127.5" transform="rotate(-90 162 127.5)">RSVD_8</text>
<text x="164.6" y="128.5" transform="rotate(-90 164.6 128.5)">RSVD_17</text>
<text x="131.5" y="150.1" transform="rotate(-90 131.5 150.1)">EXTINT0</text>
<text x="136.6" y="150.1" transform="rotate(-90 136.6 150.1)">RF_IN</text>
<text x="141.7" y="150.1" transform="rotate(-90 141.7 150.1)">SS_N</text>
<text x="144.2" y="150.1" transform="rotate(-90 144.2 150.1)">CFG_GPS0/SCK</text>
<text x="146.8" y="150.1" transform="rotate(-90 146.8 150.1)">MISO/CFG_COM1</text>
<text x="149.3" y="150.1" transform="rotate(-90 149.3 150.1)">MOSI/CFG_COM0</text>
<text x="154.4" y="150.1" transform="rotate(-90 154.4 150.1)">USB_DM</text>
<text x="156.9" y="150.1" transform="rotate(-90 156.9 150.1)">USB_DP</text>
</g>
</svg>
